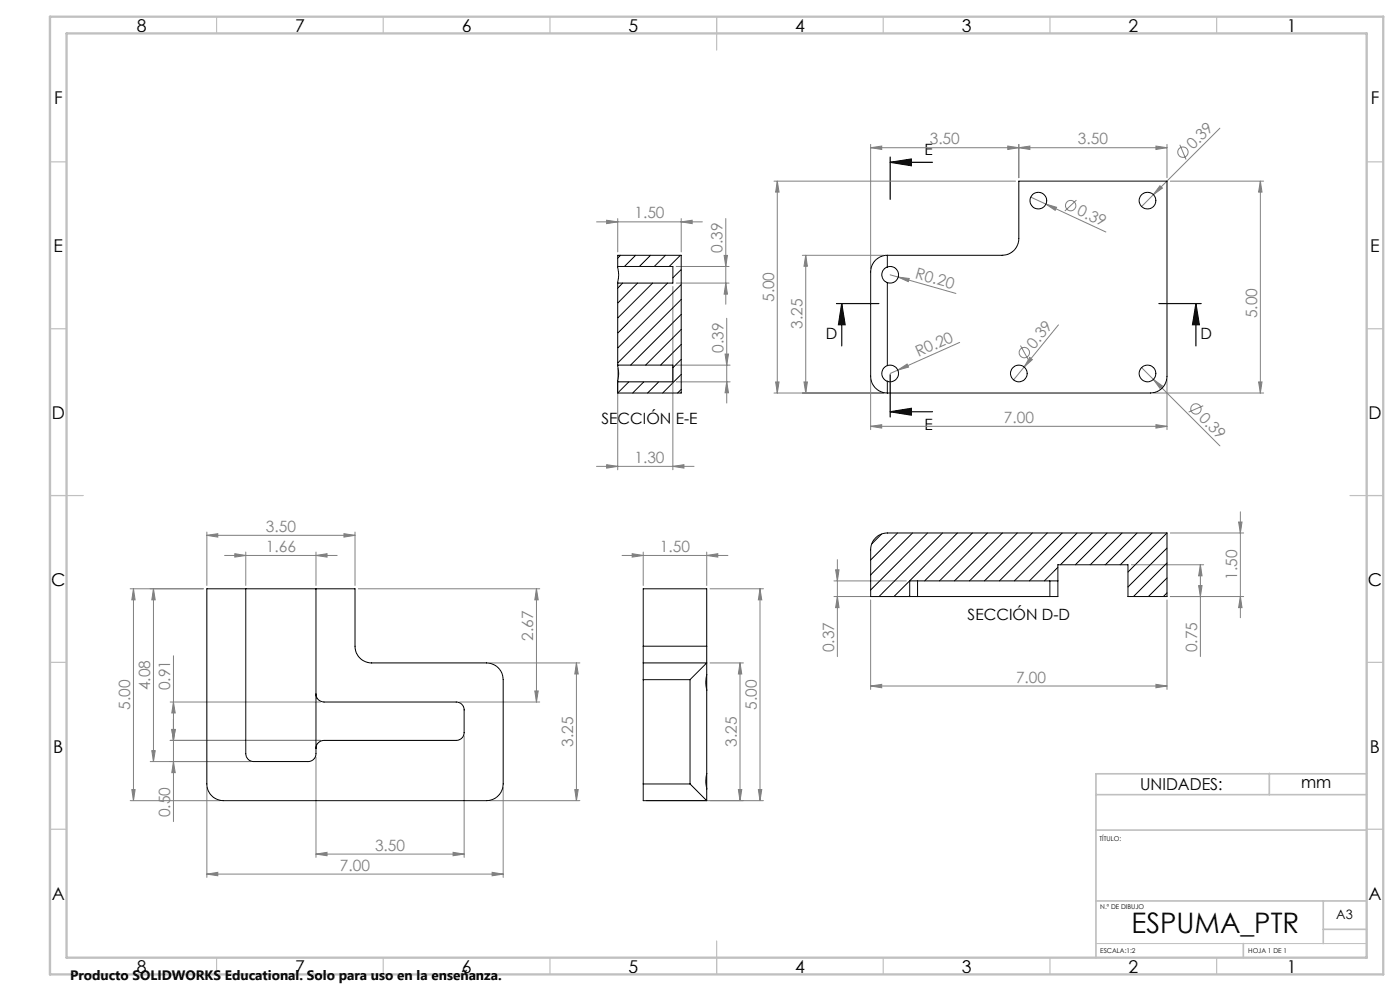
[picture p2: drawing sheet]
<svg xmlns="http://www.w3.org/2000/svg" width="420mm" height="297mm" viewBox="0 0 420 297" stroke-linecap="round" stroke-linejoin="round" font-family="sans-serif">
<g fill="none" stroke="#808080" stroke-width=".3">
<path d="M366 38.4l-20 19.9M232.2 54.3h72.5M233.2 54.3l.5 3.3h-1zM233.2 54.3v63.5M261.2 44.3l3.3-.5v1zM261.2 43.3v37.2M302.3 43.8l3.3 .5-3.3 .5zM305.6 44.3l3.4-.5v1zM305.6 43.3v10M309.2 59.1l4.6 2.1M322.9 60l-3.5 3.2M346 58.3l-3.5 3.6"/>
<path d="M346.8 43.8l3.3 .5-3.3 .5zM348 55.7l.7 .7-2.7 1.9zM350.1 43.3v10M350.1 44.3h-88.9M351.1 54.3h28M353.9 43.4l1.9 4.4M378.1 54.3l.5 3.3h-1zM378.1 54.3v63.5M179 66.5h31.7M182 66l3.3 .5-3.3 .5zM185.3 65.5v10M202.8 79.9h15.9"/>
<path d="M204.4 66.5l3.2-.5v1zM204.4 65.5v10M217.2 76.5h1l-.5 3.4zM217.7 65.5v25.7M240.7 76.5h24.5M241.7 76.5l.5 3.3h-1zM241.7 76.5v41.3M313.8 61.2l3.2 .9-.5 .9zM313.8 61.2l18 8.3M201.9 85.9v54.9M202.8 84.8h15.9M217.7 84.8l.5 3.4h-1z"/>
<path d="M218 95.4v25.4M267.1 82.4l2.4 .6M269.5 83l3.3 .5-.3 .9zM269.5 83l17.3 4.9M317.5 97.4l-13.4 16.5M185.3 110.4v30.4M202.8 114.4h16.2M202.8 109.4h16.2M217.5 106.1h1l-.5 3.3zM218 114.4l.5 3.3h-1zM232.2 117.8h33M232.7 114.5h1l-.5 3.3z"/>
<path d="M241.2 114.5h1l-.5 3.3zM261.2 113.8v15M269.3 110.9l2.8-1.8 .5 .9zM287.9 102.6l-20.8 9.3M306.1 103.6l2.4 4.2M308.9 107.1l.8 .7-2.5 2.2zM342.5 110.2l23.5 23.4M346 113.7l2.7 2-.7 .7zM346.1 117.8h33M350.1 113.8v15M377.6 114.5h1l-.5 3.3zM179 139.8h29.2"/>
<path d="M182 139.3l3.3 .5-3.3 .5zM201.9 139.8l3.3-.5v1zM261.2 127.8l3.3-.5v1zM261.2 127.8h88.9M346.8 127.3l3.3 .5-3.3 .5zM361 121.6l-4.4 1.9M62.1 159.5v16M103.2 159.9l3.3 .5-3.3 .6zM106.5 159.5v16M351.1 159.7h22M371.6 156.5h1l-.5 3.2zM372.1 153.4v31.7"/>
<path d="M39.1 176.5h21.9M40 176.5l.5 3.3h-1zM40 176.5v63.5M46 176.5v51.7M46 176.5l.6 3.3h-1.1zM62.1 160.4l3.2-.5v1.1zM62.1 160.4h44.4M67.4 166.5h33.7M70.4 165.9l3.3 .6-3.3 .5zM73.7 165.4v10.1M94.8 166.5l3.3-.6v1.1zM94.8 165.4v10.1"/>
<path d="M107.5 176.5h54.4M160.9 176.5v33.9M160.9 176.5l.6 3.3h-1.1zM186.6 166.5h31.8M189.7 165.9l3.3 .6-3.3 .5zM193 165.4v10.1M212 166.5l3.3-.6v1.1zM212 165.4v10.1M213 176.5h16M228 176.5v63.5M228 176.5l.5 3.3h-1zM250.2 178.8h21.7"/>
<path d="M250.2 174.1h21.7M250.7 170.8h1l-.5 3.3zM251.2 178.8l.5 3.3h-1zM251.2 167.7v29.1M261.2 179.8v26.8M339.4 169.3h21.7M350.1 179.8v26.8M351.1 178.8h22M359.6 175.5h1l-.5 3.3zM360.1 169.3l.5 3.3h-1zM360.1 169.3v27.5M372.1 178.8l.5 3.3h-1z"/>
<path d="M52 196.5v49.7M146.9 198.7h27.1M172.9 198.7v41.3M172.9 198.7l.6 3.3h-1.1zM213 198.7h10M222 198.7l.5 3.3h-1zM222 198.7v41.3M51 210.4h45.2M51.5 218.6h1.1l-.6 3.3zM52 210.4l.6 3.3h-1.1zM137.9 210.4h24M160.4 207.1h1.1l-.6 3.3z"/>
<path d="M261.2 205.6l3.3-.5v1zM261.2 205.6h88.9M346.8 205.1l3.3 .5-3.3 .5zM39.1 240h26.9M39.5 236.6h1l-.5 3.4zM45 228.2h30.1M45.5 225h1.1l-.6 3.2zM52 228.2l.6 3.4h-1.1zM62.1 236v27M94.8 226.9v30.1M96.2 221.9h-45.2M139.2 220.5v36.5"/>
<path d="M146.9 240h27.1M151 236v27M172.4 236.6h1.1l-.6 3.4zM194 240h35M221.5 236.6h1l-.5 3.4zM227.5 236.6h1l-.5 3.4zM94.8 256l3.3-.6v1.1zM94.8 256h44.4M135.9 255.4l3.3 .6-3.3 .5zM62.1 262l3.2-.6v1.1zM62.1 262h88.9M147.6 261.4l3.4 .6-3.4 .5z"/>
<circle cx="354.9" cy="45.6" r="1.56"/>
<circle cx="321.2" cy="61.6" r="1.55"/>
<circle cx="307.3" cy="105.7" r="1.57"/>
<circle cx="358.8" cy="122.5" r="1.55"/>
</g>
<path d="M267.1 48.6l6.3-.9v2zM267.1 48.6h12.7M267.1 47.1v12.7M250.9 91h12.8M252.5 91l1 6.3h-2zM252.5 91v12.7M347.7 91h12.7M358.8 91l1 6.3h-2zM358.8 91v12.7M267.1 112.3v12.7M267.1 123.4l6.3-1v2zM267.1 123.4h12.7" fill="none" stroke="#000" stroke-width=".35"/>
<path d="M328.8 282.8h81.2" fill="none" stroke="#c0c0c0" stroke-width=".3"/>
<g fill="none" stroke="#c0c0c0" stroke-width=".35">
<path d="M65 5v5M115 5v5M165 5v5M215 5v10M265 5v5M315 5v5M365 5v5M15 48.5h5M410 48.5h5M15 98.5h5M410 98.5h5M15 148.5h10"/>
<path d="M405 148.5h10M15 198.5h5M410 198.5h5M15 248.5h5M410 248.5h5M65 287v5M115 287v5M165 287v5M215 282v10M265 287v5M315 287v5M365 287v5"/>
</g>
<path d="M328.8 238.2h81.2M380.8 231.8v6.4M410 231.9h-81.2v55.1M328.8 248.8h81.2M328.8 270h81.2M397 270v12.8M397 278.5h13M373 282.8v4.2" fill="none" stroke="#c0c0c0" stroke-width=".5"/>
<path d="M15 5h400v287h-400zM20 10h390v277h-390z" fill="none" stroke="#c0c0c0" stroke-width=".7"/>
<g fill="#000">
<path d="M267.1 48.6l6.3-.9v2zM267.1 123.4l6.3-1v2z"/>
<path d="M358.8 91l1 6.3h-2zM252.5 91l1 6.3h-2z"/>
</g>
<g fill="#808080">
<path d="M269.3 110.9l2.8-1.8 .5 .9z"/>
<path d="M348 55.7l.7 .7-2.7 1.9z"/>
<path d="M308.9 107.1l.8 .7-2.5 2.2z"/>
<path d="M346 113.7l2.7 2-.7 .7z"/>
<path d="M313.8 61.2l3.2 .9-.5 .9z"/>
<path d="M269.5 83l3.3 .5-.3 .9z"/>
<path d="M346.8 43.8l3.3 .5-3.3 .5zM305.6 44.3l3.4-.5v1zM201.9 139.8l3.3-.5v1zM182 139.3l3.3 .5-3.3 .5z"/>
<path d="M62.1 160.4l3.2-.5v1.1zM103.2 159.9l3.3 .5-3.3 .6zM62.1 262l3.2-.6v1.1zM147.6 261.4l3.4 .6-3.4 .5zM70.4 165.9l3.3 .6-3.3 .5zM94.8 166.5l3.3-.6v1.1zM94.8 256l3.3-.6v1.1zM135.9 255.4l3.3 .6-3.3 .5zM189.7 165.9l3.3 .6-3.3 .5zM212 166.5l3.3-.6v1.1zM261.2 127.8l3.3-.5v1zM346.8 127.3l3.3 .5-3.3 .5zM182 66l3.3 .5-3.3 .5zM204.4 66.5l3.2-.5v1z"/>
<path d="M45.5 225h1.1l-.6 3.2zM46 176.5l.6 3.3h-1.1zM160.4 207.1h1.1l-.6 3.3zM160.9 176.5l.6 3.3h-1.1zM52 228.2l.6 3.4h-1.1zM51.5 218.6h1.1l-.6 3.3zM371.6 156.5h1l-.5 3.2zM372.1 178.8l.5 3.3h-1zM360.1 169.3l.5 3.3h-1zM359.6 175.5h1l-.5 3.3zM250.7 170.8h1l-.5 3.3zM251.2 178.8l.5 3.3h-1zM218 114.4l.5 3.3h-1zM217.5 106.1h1l-.5 3.3zM217.7 84.8l.5 3.4h-1zM217.2 76.5h1l-.5 3.4z"/>
<path d="M228 176.5l.5 3.3h-1zM227.5 236.6h1l-.5 3.4z"/>
<path d="M40 176.5l.5 3.3h-1zM39.5 236.6h1l-.5 3.4zM172.9 198.7l.6 3.3h-1.1zM172.4 236.6h1.1l-.6 3.4zM52 210.4l.6 3.3h-1.1zM51.5 218.6h1.1l-.6 3.3zM222 198.7l.5 3.3h-1zM221.5 236.6h1l-.5 3.4zM378.1 54.3l.5 3.3h-1zM377.6 114.5h1l-.5 3.3zM241.7 76.5l.5 3.3h-1zM241.2 114.5h1l-.5 3.3zM233.2 54.3l.5 3.3h-1zM232.7 114.5h1l-.5 3.3z"/>
<path d="M261.2 205.6l3.3-.5v1zM346.8 205.1l3.3 .5-3.3 .5z"/>
<path d="M261.2 44.3l3.3-.5v1zM302.3 43.8l3.3 .5-3.3 .5z"/>
</g>
<g fill="none" stroke="#000" stroke-width=".3">
<path d="M185.3 79.9a10.7 10.7 0 0 1 0 4.9M185.3 79.9v-3.4h19.1v41.3h-19.1M185.3 79.9h16.6v4.9h-16.6M186.2 76.5l-.9 .9M190.7 76.5l-3.4 3.4M195.2 76.5l-3.4 3.4M199.6 76.5l-3.3 3.4M204.1 76.5l-3.3 3.4M266.2 76.5a5 5 0 0 0-5 5v31.3a5 5 0 0 0 5 5M266.2 76.5h34.4a5 5 0 0 0 5-5v-17.2h44.5v58.5a5 5 0 0 1-5 5h-78.9M266.2 76.5v3.5M185.3 84.8v24.6"/>
<path d="M186.8 84.8l-1.5 1.6M191.3 84.8l-6 6M195.8 84.8l-10.5 10.5M200.3 84.8l-15 15M204.4 80.8l-2.5 2.5M204.4 85.3l-19.1 19M204.4 89.7l-19.1 19.1M204.4 94.2l-15.2 15.2M204.4 98.7l-10.7 10.7M266.2 80a2.48 2.48 0 0 0-1.7 2.4 2.48 2.48 0 0 0 1.7 2.3M266.2 80a2.5 2.5 0 0 1 3.4 2.4 2.5 2.5 0 0 1-3.4 2.3M266.2 84.7v24.9"/>
<path d="M185.3 109.4v.1a11.8 11.8 0 0 1 0 4.9M185.3 109.4h16.6v5h-16.6M185.3 114.4v3.4M188.7 114.4l-3.4 3.4M193.1 114.4l-3.3 3.4M197.6 114.4l-3.3 3.4M204.4 103.2l-6.2 6.2M204.4 107.7l-2.5 2.5M204.4 112.2l-5.6 5.6M204.4 116.7l-1.1 1.1M266.2 109.6a2.49 2.49 0 0 0-1.7 2.3 2.49 2.49 0 0 0 1.7 2.4M266.2 109.6a2.5 2.5 0 0 1 3.4 2.3 2.5 2.5 0 0 1-3.4 2.4"/>
<path d="M266.2 114.3v3.5M269.3 159.7l-8.1 8.1M273.8 159.7l-12.6 12.6M278.3 159.7l-17.1 17.1M282.8 159.7l-19.1 19.1M287.2 159.7l-19 19.1M291.7 159.7l-14.3 14.4M296.2 159.7l-14.3 14.4M300.7 159.7l-14.4 14.4M305.2 159.7l-14.3 14.4M309.7 159.7l-14.4 14.4M314.2 159.7l-14.4 14.4"/>
<path d="M318.7 159.7l-14.4 14.4M323.1 159.7l-14.3 14.4M327.7 159.7l-9.6 9.6M332.1 159.7l-9.5 9.6M336.6 159.7l-9.5 9.6M341.1 159.7l-9.5 9.6M345.6 159.7l-9.5 9.6M350.1 159.7h-83.9a5 5 0 0 0-5 5v14.1h11.7M350.1 159.7v19.1h-11.7v-9.5h-21v9.5h-2.4M350.1 159.7l-11.7 11.7M62.1 176.5h44.4v17.2a5 5 0 0 0 5 5h34.4a5 5 0 0 1 5.1 5v31.2a5.1 5.1 0 0 1-5.1 5.1h-78.9a5 5 0 0 1-4.9-5.1zM73.7 176.5v49.4a2.35 2.35 0 0 0 2.4 2.3h16.3a2.35 2.35 0 0 0 2.4-2.3v-49.4"/>
<path d="M264.5 160.1l-3 2.9M272.9 178.8h2.4M272.9 178.6l-.2 .2M275.3 178.8h39.7M275.3 174.1v4.7M315 174.1v4.7M317.4 174.1h-44.5v4.7M317.4 170l-4.1 4.1M350.1 164.2l-11.7 11.7M350.1 168.7l-10.1 10.1M350.1 173.2l-5.6 5.6M350.1 177.7l-1.1 1.1"/>
<path d="M193 198.7v5M193 193.7v5M193 198.7h19M193 193.7v-17.2h19v17.2M193 193.7h19M212 198.7l-5 5M212 193.7v5M212 198.7v3.5M94.8 208a2.41 2.41 0 0 0 2.4 2.4h39.7a2.35 2.35 0 0 1 2.3 2.4v6.7a2.35 2.35 0 0 1-2.3 2.4h-39.7a2.41 2.41 0 0 0-2.4 2.4M193 203.7h14M193 203.7v31.2M207 203.7v31.2"/>
<path d="M212 202.2l-.1 .4a9.5 9.5 0 0 0 .1 4.3M212 202.2v4.7M212 206.9v24.9M193 234.9v5.1h19M193 234.9h14M207 234.9l5 5.1M212 231.8l-.1 .4a9.5 9.5 0 0 0 .1 4.3M212 231.8v4.7M212 236.5v3.5"/>
<circle cx="311.5" cy="60.1" r="2.51"/>
<circle cx="344.2" cy="60.1" r="2.5"/>
<circle cx="305.7" cy="111.9" r="2.5"/>
<circle cx="344.2" cy="111.9" r="2.5"/>
</g>
<text font-size="8.5" x="339.5" y="279.7">ESPUMA_PTR</text>
<g font-size="5.3">
<text x="41" y="9.5">8</text>
<text x="88.5" y="9.5">7</text>
<text x="138.5" y="9.5">6</text>
<text x="188.5" y="9.5">5</text>
<text x="238.5" y="9.5">4</text>
<text x="288.5" y="9.5">3</text>
<text x="338.5" y="9.5">2</text>
<text x="386" y="9.5">1</text>
<text x="16.2" y="31.2">F</text>
<text x="411.2" y="31.2">F</text>
<text x="16.1" y="75.5">E</text>
<text x="411.1" y="75.5">E</text>
<text x="15.5" y="125.5">D</text>
<text x="410.5" y="125.5">D</text>
<text x="15.4" y="175.5">C</text>
<text x="410.4" y="175.5">C</text>
<text x="16" y="225.5">B</text>
<text x="411" y="225.5">B</text>
<text x="15.5" y="269.7">A</text>
<text x="410.5" y="269.7">A</text>
<text x="41" y="291.5">8</text>
<text x="88.5" y="291.5">7</text>
<text x="138.5" y="291.5">6</text>
<text x="188.5" y="291.5">5</text>
<text x="238.5" y="291.5">4</text>
<text x="288.5" y="291.5">3</text>
<text x="338.5" y="291.5">2</text>
<text x="386" y="291.5">1</text>
</g>
<g font-size="4.9">
<text x="342" y="236.8">UNIDADES:</text>
<text x="390.4" y="236.2">mm</text>
</g>
<g font-size="4.7">
<text x="277.3" y="46.6">E</text>
<text x="247.7" y="101.6">D</text>
<text x="360.2" y="101.6">D</text>
<text x="180.4" y="127.1">SECCIÓN E-E</text>
<text x="277.3" y="128.7">E</text>
<text x="290.3" y="185.9">SECCIÓN D-D</text>
</g>
<g font-size="4.7" fill="#808080">
<text x="278.9" y="43.2">3.50</text>
<text x="323.4" y="43.2">3.50</text>
<text x="357.9" y="45" transform="rotate(-45 357.9 45)">0.39</text>
<text x="190.3" y="65.5">1.50</text>
<text x="322.8" y="64.2" transform="rotate(25 322.8 64.2)">0.39</text>
<text x="216.7" y="75.8" transform="rotate(-90 216.7 75.8)">0.39</text>
<text x="274.4" y="83.4" transform="rotate(16 274.4 83.4)">R0.20</text>
<text x="232.2" y="90.5" transform="rotate(-90 232.2 90.5)">5.00</text>
<text x="377.1" y="95.4" transform="rotate(-90 377.1 95.4)">5.00</text>
<text x="240.7" y="98.5" transform="rotate(-90 240.7 98.5)">3.25</text>
<text x="217" y="105.7" transform="rotate(-90 217 105.7)">0.39</text>
<text x="275.5" y="107.1" transform="rotate(-24 275.5 107.1)">R0.20</text>
<text x="310.3" y="104.7" transform="rotate(-51 310.3 104.7)">0.39</text>
<text x="359.4" y="125.6" transform="rotate(45 359.4 125.6)">0.39</text>
<text x="301.1" y="126.7">7.00</text>
<text x="190.3" y="138.7">1.30</text>
<text x="79.8" y="159.4">3.50</text>
<text x="79.8" y="165.4">1.66</text>
<text x="198" y="165.4">1.50</text>
<text x="371.1" y="173.8" transform="rotate(-90 371.1 173.8)">1.50</text>
<text x="159.9" y="192" transform="rotate(-90 159.9 192)">2.67</text>
<text x="250.2" y="195.5" transform="rotate(-90 250.2 195.5)">0.37</text>
<text x="359.1" y="195.5" transform="rotate(-90 359.1 195.5)">0.75</text>
<text x="45" y="206.9" transform="rotate(-90 45 206.9)">4.08</text>
<text x="51" y="206.9" transform="rotate(-90 51 206.9)">0.91</text>
<text x="304.8" y="204.6">7.00</text>
<text x="39" y="212.7" transform="rotate(-90 39 212.7)">5.00</text>
<text x="227" y="212.7" transform="rotate(-90 227 212.7)">5.00</text>
<text x="171.9" y="223.8" transform="rotate(-90 171.9 223.8)">3.25</text>
<text x="221" y="223.8" transform="rotate(-90 221 223.8)">3.25</text>
<text x="51" y="244.9" transform="rotate(-90 51 244.9)">0.50</text>
<text x="112.5" y="254.9">3.50</text>
<text x="102" y="260.9">7.00</text>
</g>
<text font-size="4.1" x="21" y="293.7">Producto SOLIDWORKS Educational. Solo para uso en la enseñanza.</text>
<text font-size="3.9" x="400.9" y="275.5">A3</text>
<g font-size="2">
<text x="329.9" y="251.9">TÍTULO:</text>
<text x="330.1" y="272.5">N.º DE DIBUJO</text>
<text x="330.1" y="285.6">ESCALA:1:2</text>
<text x="374.5" y="285.6">HOJA 1 DE 1</text>
</g>
</svg>
